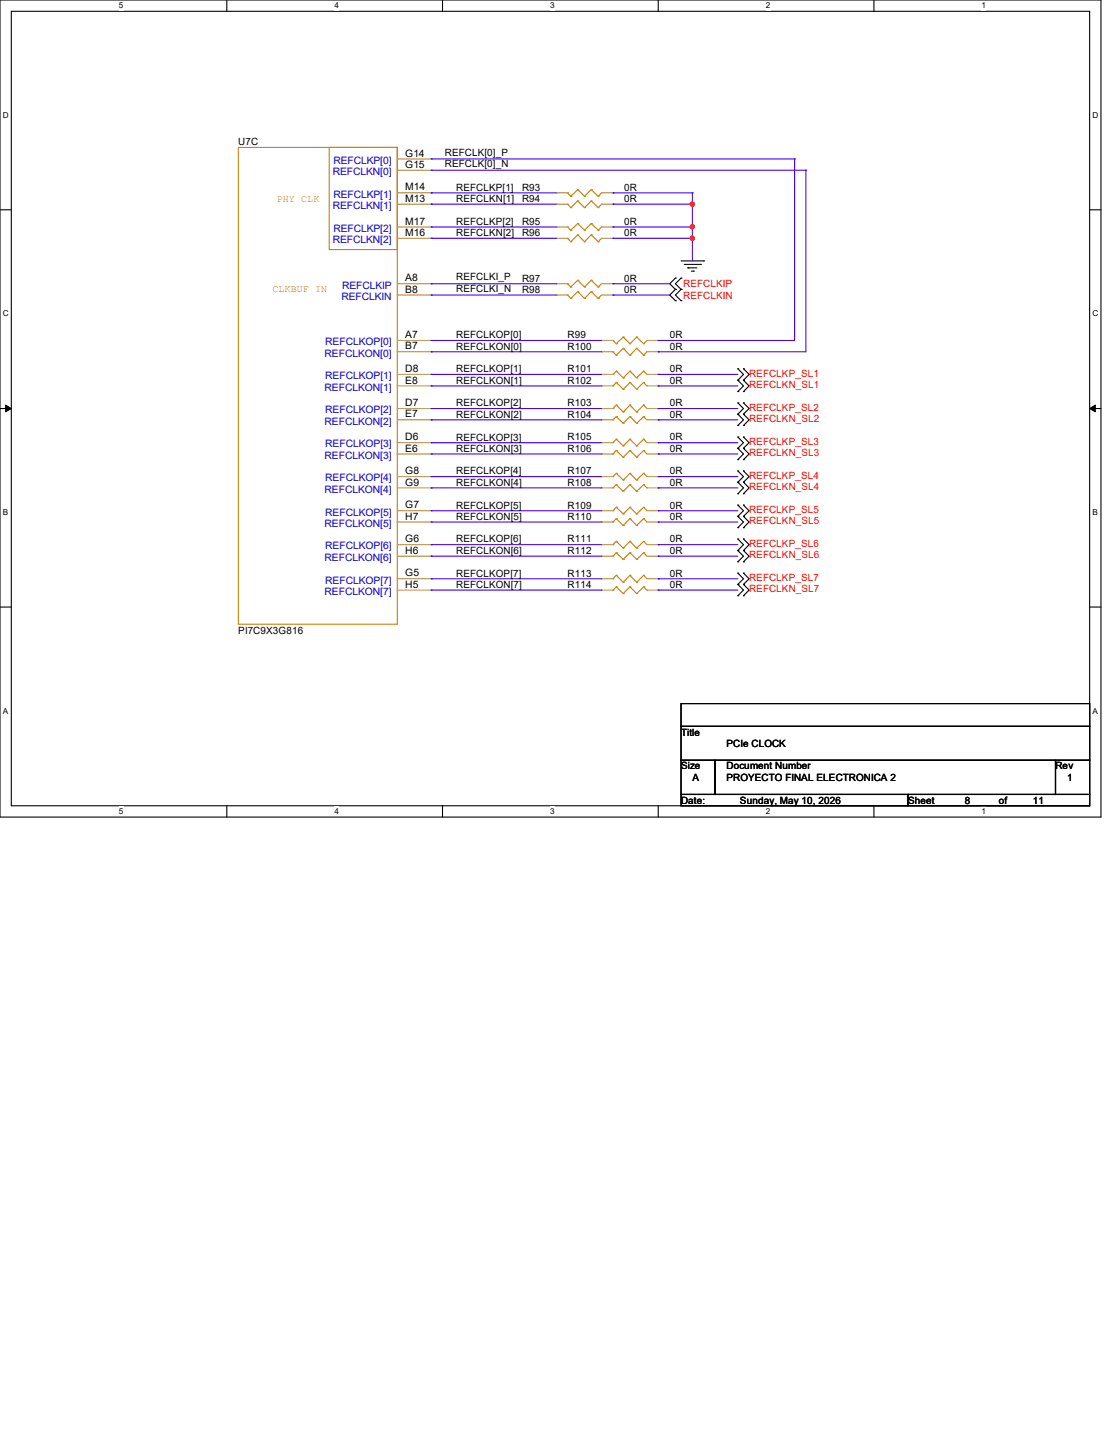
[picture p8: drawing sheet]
<svg xmlns="http://www.w3.org/2000/svg" width="216mm" height="279mm" viewBox="0 0 216 279" stroke-linecap="round" stroke-linejoin="round" font-family="sans-serif">
<path d="M0 0h214.3v159.1h-214.3zM2.2 2.2h209.9v154.7h-209.9z" fill="none" stroke="#000" stroke-width=".21"/>
<g fill="#fff">
<path d="M23.2 .2h.8v1.8h-.8z"/>
<path d="M23.2 157.1h.8v1.8h-.8z"/>
</g>
<path d="M44.2 0v2.2M44.2 156.9v2.2" fill="none" stroke="#000" stroke-width=".21"/>
<g fill="#fff">
<path d="M65.1 .2h.9v1.8h-.9z"/>
<path d="M65.1 157.1h.9v1.8h-.9z"/>
</g>
<path d="M86.1 0v2.2M86.1 156.9v2.2" fill="none" stroke="#000" stroke-width=".21"/>
<g fill="#fff">
<path d="M107.1 .2h.9v1.8h-.9z"/>
<path d="M107.1 157.1h.9v1.8h-.9z"/>
</g>
<path d="M128.1 0v2.2M128.1 156.9v2.2" fill="none" stroke="#000" stroke-width=".21"/>
<g fill="#fff">
<path d="M149.1 .2h.9v1.8h-.9z"/>
<path d="M149.1 157.1h.9v1.8h-.9z"/>
</g>
<path d="M170.1 0v2.2M170.1 156.9v2.2" fill="none" stroke="#000" stroke-width=".21"/>
<g fill="#fff">
<path d="M191.1 .2h.9v1.8h-.9z"/>
<path d="M191.1 157.1h.9v1.8h-.9z"/>
<path d="M.6 21.5h1.1v1.8h-1.1z"/>
<path d="M212.7 21.5h1.1v1.8h-1.1z"/>
<path d="M.6 60.2h1.1v1.7h-1.1z"/>
<path d="M212.7 60.2h1.1v1.7h-1.1z"/>
</g>
<path d="M0 40.9h2.2M212.1 40.9h2.2" fill="none" stroke="#000" stroke-width=".21"/>
<g fill="#fff">
<path d="M.6 98.8h1v1.8h-1z"/>
<path d="M212.7 98.8h1v1.8h-1z"/>
</g>
<path d="M0 79.5h2.2M212.1 79.5h2.2" fill="none" stroke="#000" stroke-width=".21"/>
<path d="M1.1 78.9l1.1 .6-1.1 .7zM212.1 79.5l1.1-.6v1.3z" fill="#000" stroke="#000" stroke-width=".19"/>
<g fill="#fff">
<path d="M.6 137.5h1v1.8h-1z"/>
<path d="M212.7 137.5h1v1.8h-1z"/>
</g>
<g fill="none" stroke="#000" stroke-width=".21">
<path d="M131.5 54.1h.1M131.5 56.3h.1M131.5 58.5h.1M131.5 54.1l-1.1 1.1 1.1 1.1M131.5 56.3l-1.1 1.1 1.1 1.1M132.6 56.3h.1M132.6 54.1h.1M132.6 58.5h.1M132.6 50.8h4.4M132.6 54.1l-1.1 1.1 1.1 1.1M132.6 56.3l-1.1 1.1 1.1 1.1M133.2 51.5h3.2"/>
<path d="M133.9 52.2h.1M133.9 52.2h1.8M134.6 52.8h.4M135 52.8h.1M136.4 51.5h.1M137 50.8h.1M143.6 74h.1M143.6 71.8h.1M143.6 78.4h.1M143.6 76.2h.1M143.6 71.8l1.1 1.1-1.1 1.1M143.6 78.4l1.1 1.1-1.1 1.1"/>
<path d="M143.6 74l1.1 1.1-1.1 1.1M144.7 74h.1M144.7 71.8h.1M144.7 78.4h.1M144.7 76.2h.1M144.7 71.8l1.1 1.1-1.1 1.1M144.7 78.4l1.1 1.1-1.1 1.1M144.7 74l1.1 1.1-1.1 1.1M143.6 80.6h.1M143.6 87.3h.1M143.6 85.1h.1M143.6 93.9h.1"/>
<path d="M143.6 91.7h.1M143.6 98.3h.1M143.6 82.8h.1M143.6 89.5h.1M143.6 96.1h.1M143.6 85.1l1.1 1.1-1.1 1.1M143.6 91.7l1.1 1.1-1.1 1.1M143.6 98.3l1.1 1.1-1.1 1.1M143.6 80.6l1.1 1.1-1.1 1.1M143.6 87.3l1.1 1.1-1.1 1.1M143.6 93.9l1.1 1.1-1.1 1.1M144.7 80.6h.1"/>
<path d="M144.7 87.3h.1M144.7 85.1h.1M144.7 93.9h.1M144.7 91.7h.1M144.7 98.3h.1M144.7 82.8h.1M144.7 89.5h.1M144.7 96.1h.1M144.7 85.1l1.1 1.1-1.1 1.1M144.7 91.7l1.1 1.1-1.1 1.1M144.7 98.3l1.1 1.1-1.1 1.1M144.7 80.6l1.1 1.1-1.1 1.1"/>
<path d="M144.7 87.3l1.1 1.1-1.1 1.1M144.7 93.9l1.1 1.1-1.1 1.1M0 118.2h2.2M143.6 100.5h.1M143.6 107.2h.1M143.6 104.9h.1M143.6 113.8h.1M143.6 111.6h.1M143.6 102.7h.1M143.6 109.4h.1M143.6 116h.1M143.6 104.9l1.1 1.1-1.1 1.2"/>
<path d="M143.6 111.6l1.1 1.1-1.1 1.1M143.6 100.5l1.1 1.1-1.1 1.1M143.6 107.2l1.1 1.1-1.1 1.1M143.6 113.8l1.1 1.1-1.1 1.1M144.7 100.5h.1M144.7 107.2h.1M144.7 104.9h.1M144.7 113.8h.1M144.7 111.6h.1M144.7 102.7h.1M144.7 109.4h.1M144.7 116h.1"/>
<path d="M144.7 104.9l1.1 1.1-1.1 1.2M144.7 111.6l1.1 1.1-1.1 1.1M144.7 100.5l1.1 1.1-1.1 1.1M144.7 107.2l1.1 1.1-1.1 1.1M144.7 113.8l1.1 1.1-1.1 1.1M212.1 118.2h2.2M132.6 137h79.5v4.4h-79.5zM132.6 141.4h79.5v6.6h-79.5zM132.6 148h6.6v6.7h-6.6zM132.6 154.7h44.2v2.2h-44.2zM139.2 148h66.3v6.7h-66.3zM176.8 154.7h35.3v2.2h-35.3z"/>
<path d="M205.5 148h6.6v6.7h-6.6z"/>
</g>
<g fill="none" stroke="#cc8006" stroke-width=".21">
<path d="M46.4 28.7h30.9v92.8h-30.9zM64.1 28.7h13.2v19.9h-13.2zM110.5 39.8h.1M110.5 37.5h.1M110.5 39.8l.6 .6M110.5 37.5l.6 .7M111.1 38.2h.1M112.5 39.1h.1M112.5 36.9h.1M112.5 39.1l1.3 1.3M112.5 39.1l-1.4 1.3M112.5 36.9l1.3 1.3"/>
<path d="M112.5 36.9l-1.4 1.3M113.8 38.2h.1M115.1 39.1h.1M115.1 36.9h.1M115.1 39.1l1.4 1.3M115.1 39.1l-1.3 1.3M115.1 36.9l1.4 1.3M115.1 36.9l-1.3 1.3M116.5 38.2h.1M117.1 39.8l-.6 .6M117.1 37.5l-.6 .7M110.5 55.2h.1"/>
<path d="M110.5 57.4h.1M110.5 44.2h.1M110.5 46.4h.1M110.5 55.2l.6 .7M110.5 57.4l.6 .7M110.5 44.2l.6 .6M110.5 46.4l.6 .7M111.1 40.4h.1M111.1 55.9h.1M111.1 58.1h.1M111.1 44.8h.1M111.1 47.1h.1"/>
<path d="M112.5 54.6h.1M112.5 56.8h.1M112.5 43.5h.1M112.5 45.7h.1M112.5 54.6l1.3 1.3M112.5 54.6l-1.4 1.3M112.5 56.8l1.3 1.3M112.5 56.8l-1.4 1.3M112.5 43.5l1.3 1.3M112.5 43.5l-1.4 1.3M112.5 45.7l1.3 1.4M112.5 45.7l-1.4 1.4"/>
<path d="M113.8 40.4h.1M113.8 55.9h.1M113.8 58.1h.1M113.8 44.8h.1M113.8 47.1h.1M115.1 54.6h.1M115.1 56.8h.1M115.1 43.5h.1M115.1 45.7h.1M115.1 54.6l1.4 1.3M115.1 54.6l-1.3 1.3M115.1 56.8l1.4 1.3"/>
<path d="M115.1 56.8l-1.3 1.3M115.1 43.5l1.4 1.3M115.1 43.5l-1.3 1.3M115.1 45.7l1.4 1.4M115.1 45.7l-1.3 1.4M116.5 40.4h.1M116.5 55.9h.1M116.5 58.1h.1M116.5 44.8h.1M116.5 47.1h.1M117.1 55.2l-.6 .7M117.1 57.4l-.6 .7"/>
<path d="M117.1 44.2l-.6 .6M117.1 46.4l-.6 .7M119.3 72.9h.1M119.3 75.1h.1M119.3 66.3h.1M119.3 68.5h.1M119.3 79.5h.1M119.3 66.3l.7 .6M119.3 68.5l.7 .7M120 72.3h.1M120 74.5h.1M120 66.9h.1"/>
<path d="M120 69.2h.1M120 78.9h.1M120 72.3l1.3 1.3M120 72.3l-.7 .6M120 74.5l1.3 1.3M120 74.5l-.7 .6M120 78.9l1.3 1.3M120 78.9l-.7 .6M121.3 73.6h.1M121.3 75.8h.1M121.3 65.6h.1M121.3 67.8h.1"/>
<path d="M121.3 65.6l1.3 1.3M121.3 65.6l-1.3 1.3M121.3 67.8l1.3 1.4M121.3 67.8l-1.3 1.4M122.6 72.3h.1M122.6 74.5h.1M122.6 66.9h.1M122.6 69.2h.1M122.6 78.9h.1M122.6 72.3l1.4 1.3M122.6 72.3l-1.3 1.3M122.6 74.5l1.4 1.3"/>
<path d="M122.6 74.5l-1.3 1.3M122.6 78.9l1.4 1.3M122.6 78.9l-1.3 1.3M124 73.6h.1M124 75.8h.1M124 65.6h.1M124 67.8h.1M124 65.6l1.3 1.3M124 65.6l-1.4 1.3M124 67.8l1.3 1.4M124 67.8l-1.4 1.4M125.3 72.3h.1"/>
<path d="M125.3 74.5h.1M125.3 66.9h.1M125.3 69.2h.1M125.3 78.9h.1M125.3 72.3l.6 .6M125.3 72.3l-1.3 1.3M125.3 74.5l.6 .6M125.3 74.5l-1.3 1.3M125.3 78.9l.6 .6M125.3 78.9l-1.3 1.3M125.9 66.3l-.6 .6M125.9 68.5l-.6 .7"/>
<path d="M119.3 99.4h.1M119.3 81.7h.1M119.3 92.8h.1M119.3 86.2h.1M119.3 95h.1M119.3 88.4h.1M120 98.8h.1M120 81.1h.1M120 92.2h.1M120 85.5h.1M120 94.4h.1M120 87.7h.1"/>
<path d="M120 98.8l1.3 1.3M120 98.8l-.7 .6M120 81.1l1.3 1.3M120 81.1l-.7 .6M120 92.2l1.3 1.3M120 92.2l-.7 .6M120 85.5l1.3 1.3M120 85.5l-.7 .7M120 94.4l1.3 1.3M120 94.4l-.7 .6M120 87.7l1.3 1.3M120 87.7l-.7 .7"/>
<path d="M121.3 82.4h.1M121.3 93.5h.1M121.3 86.8h.1M121.3 95.7h.1M121.3 80.2h.1M121.3 89h.1M122.6 98.8h.1M122.6 81.1h.1M122.6 92.2h.1M122.6 85.5h.1M122.6 94.4h.1M122.6 87.7h.1"/>
<path d="M122.6 98.8l1.4 1.3M122.6 98.8l-1.3 1.3M122.6 81.1l1.4 1.3M122.6 81.1l-1.3 1.3M122.6 92.2l1.4 1.3M122.6 92.2l-1.3 1.3M122.6 85.5l1.4 1.3M122.6 85.5l-1.3 1.3M122.6 94.4l1.4 1.3M122.6 94.4l-1.3 1.3M122.6 87.7l1.4 1.3M122.6 87.7l-1.3 1.3"/>
<path d="M124 82.4h.1M124 93.5h.1M124 86.8h.1M124 95.7h.1M124 80.2h.1M124 89h.1M125.3 98.8h.1M125.3 81.1h.1M125.3 92.2h.1M125.3 85.5h.1M125.3 94.4h.1M125.3 87.7h.1"/>
<path d="M125.3 98.8l.6 .6M125.3 98.8l-1.3 1.3M125.3 81.1l.6 .6M125.3 81.1l-1.3 1.3M125.3 92.2l.6 .6M125.3 92.2l-1.3 1.3M125.3 85.5l.6 .7M125.3 85.5l-1.3 1.3M125.3 94.4l.6 .6M125.3 94.4l-1.3 1.3M125.3 87.7l.6 .7M125.3 87.7l-1.3 1.3"/>
<path d="M119.3 108.3h.1M119.3 101.6h.1M119.3 112.7h.1M119.3 106h.1M119.3 114.9h.1M120 107.6h.1M120 101h.1M120 112h.1M120 105.4h.1M120 114.3h.1M120 107.6l1.3 1.3M120 107.6l-.7 .7"/>
<path d="M120 101l1.3 1.3M120 101l-.7 .6M120 112l1.3 1.4M120 112l-.7 .7M120 105.4l1.3 1.3M120 105.4l-.7 .6M120 114.3l1.3 1.3M120 114.3l-.7 .6M121.3 100.1h.1M121.3 108.9h.1M121.3 102.3h.1M121.3 113.4h.1"/>
<path d="M121.3 106.7h.1M121.3 115.6h.1M122.6 107.6h.1M122.6 101h.1M122.6 112h.1M122.6 105.4h.1M122.6 114.3h.1M122.6 107.6l1.4 1.3M122.6 107.6l-1.3 1.3M122.6 101l1.4 1.3M122.6 101l-1.3 1.3M122.6 112l1.4 1.4"/>
<path d="M122.6 112l-1.3 1.4M122.6 105.4l1.4 1.3M122.6 105.4l-1.3 1.3M122.6 114.3l1.4 1.3M122.6 114.3l-1.3 1.3M124 100.1h.1M124 108.9h.1M124 102.3h.1M124 113.4h.1M124 106.7h.1M124 115.6h.1M125.3 107.6h.1"/>
<path d="M125.3 101h.1M125.3 112h.1M125.3 105.4h.1M125.3 114.3h.1M125.3 107.6l.6 .7M125.3 107.6l-1.3 1.3M125.3 101l.6 .6M125.3 101l-1.3 1.3M125.3 112l.6 .7M125.3 112l-1.3 1.4M125.3 105.4l.6 .6M125.3 105.4l-1.3 1.3"/>
<path d="M125.3 114.3l.6 .6M125.3 114.3l-1.3 1.3"/>
</g>
<g fill="none" stroke="#a84" stroke-width=".21">
<path d="M77.3 39.8h6.6M77.3 30.9h6.6M77.3 37.5h6.6M77.3 33.1h6.6M83.9 30.9h.1M83.9 37.5h.1M83.9 33.1h.1M83.9 39.8h.1M108.3 39.8h.1M108.3 37.5h.1M108.3 39.8h2.2M108.3 37.5h2.2"/>
<path d="M117.1 39.8h2.2M117.1 37.5h2.2M119.3 39.8h.1M119.3 37.5h.1M77.3 55.2h6.6M77.3 57.4h6.6M77.3 44.2h6.6M77.3 46.4h6.6M83.9 44.2h.1M83.9 55.2h.1M83.9 46.4h.1M83.9 57.4h.1"/>
<path d="M108.3 55.2h.1M108.3 57.4h.1M108.3 44.2h.1M108.3 46.4h.1M108.3 55.2h2.2M108.3 57.4h2.2M108.3 44.2h2.2M108.3 46.4h2.2M117.1 55.2h2.2M117.1 57.4h2.2M117.1 44.2h2.2M117.1 46.4h2.2"/>
<path d="M119.3 55.2h.1M119.3 57.4h.1M119.3 44.2h.1M119.3 46.4h.1M77.3 72.9h6.6M77.3 68.5h6.6M77.3 75.1h6.6M77.3 66.3h6.6M77.3 79.5h6.6M83.9 68.5h.1M83.9 75.1h.1M83.9 66.3h.1"/>
<path d="M83.9 72.9h.1M83.9 79.5h.1M117.1 72.9h.1M117.1 75.1h.1M117.1 66.3h.1M117.1 68.5h.1M117.1 79.5h.1M117.1 72.9h2.2M117.1 68.5h2.2M117.1 75.1h2.2M117.1 66.3h2.2M117.1 79.5h2.2"/>
<path d="M125.9 72.9h2.2M125.9 68.5h2.2M125.9 75.1h2.2M125.9 66.3h2.2M125.9 79.5h2.2M128.1 72.9h.1M128.1 75.1h.1M128.1 66.3h.1M128.1 68.5h.1M128.1 79.5h.1M77.3 99.4h6.6M77.3 81.7h6.6"/>
<path d="M77.3 92.8h6.6M77.3 88.4h6.6M77.3 95h6.6M77.3 86.2h6.6M83.9 81.7h.1M83.9 88.4h.1M83.9 95h.1M83.9 86.2h.1M83.9 92.8h.1M83.9 99.4h.1M117.1 99.4h.1M117.1 81.7h.1"/>
<path d="M117.1 92.8h.1M117.1 86.2h.1M117.1 95h.1M117.1 88.4h.1M117.1 99.4h2.2M117.1 81.7h2.2M117.1 92.8h2.2M117.1 88.4h2.2M117.1 95h2.2M117.1 86.2h2.2M125.9 99.4h2.2M125.9 81.7h2.2"/>
<path d="M125.9 92.8h2.2M125.9 88.4h2.2M125.9 95h2.2M125.9 86.2h2.2M128.1 99.4h.1M128.1 81.7h.1M128.1 92.8h.1M128.1 86.2h.1M128.1 95h.1M128.1 88.4h.1M77.3 108.3h6.6M77.3 101.6h6.6"/>
<path d="M77.3 114.9h6.6M77.3 106h6.6M77.3 112.7h6.6M83.9 101.6h.1M83.9 108.3h.1M83.9 114.9h.1M83.9 106h.1M83.9 112.7h.1M117.1 108.3h.1M117.1 101.6h.1M117.1 112.7h.1M117.1 106h.1"/>
<path d="M117.1 114.9h.1M117.1 108.3h2.2M117.1 101.6h2.2M117.1 114.9h2.2M117.1 106h2.2M117.1 112.7h2.2M125.9 108.3h2.2M125.9 101.6h2.2M125.9 114.9h2.2M125.9 106h2.2M125.9 112.7h2.2M128.1 108.3h.1"/>
<path d="M128.1 101.6h.1M128.1 112.7h.1M128.1 106h.1M128.1 114.9h.1"/>
</g>
<g fill="none" stroke="#4200ff" stroke-width=".21">
<path d="M83.9 30.9h.1M83.9 33.1h.1M83.9 37.5h.1M83.9 39.8h.1M83.9 30.9h70.8M83.9 33.1h73M83.9 37.5h24.4M83.9 39.8h24.4M119.3 37.5h.1M119.3 39.8h.1M119.3 37.5h15.5M119.3 39.8h15.5"/>
<path d="M134.8 37.5h.1M134.8 39.8h.1M134.8 37.5v13.3M154.7 30.9h.1M154.7 30.9v35.4h-26.6M156.9 33.1h.1M156.9 33.1v35.4h-28.8M83.9 44.2h.1M83.9 46.4h.1M83.9 55.2h.1M83.9 57.4h.1M83.9 44.2h24.4"/>
<path d="M83.9 46.4h24.4M83.9 55.2h24.4M83.9 57.4h24.4M119.3 44.2h.1M119.3 46.4h.1M119.3 55.2h.1M119.3 57.4h.1M119.3 44.2h15.5M119.3 46.4h15.5M119.3 55.2h11.1M119.3 57.4h11.1M134.8 44.2h.1"/>
<path d="M134.8 46.4h.1M83.9 66.3h.1M83.9 68.5h.1M83.9 72.9h.1M83.9 75.1h.1M83.9 79.5h.1M83.9 66.3h33.2M83.9 68.5h33.2M83.9 72.9h33.2M83.9 75.1h33.2M83.9 79.5h33.2M128.1 66.3h.1"/>
<path d="M128.1 68.5h.1M128.1 72.9h.1M128.1 75.1h.1M128.1 79.5h.1M128.1 72.9h15.5M128.1 75.1h15.5M128.1 79.5h15.5M83.9 81.7h.1M83.9 86.2h.1M83.9 88.4h.1M83.9 92.8h.1M83.9 95h.1"/>
<path d="M83.9 99.4h.1M83.9 81.7h33.2M83.9 86.2h33.2M83.9 88.4h33.2M83.9 92.8h33.2M83.9 95h33.2M83.9 99.4h33.2M128.1 81.7h.1M128.1 86.2h.1M128.1 88.4h.1M128.1 92.8h.1M128.1 95h.1"/>
<path d="M128.1 99.4h.1M128.1 81.7h15.5M128.1 86.2h15.5M128.1 88.4h15.5M128.1 92.8h15.5M128.1 95h15.5M128.1 99.4h15.5M83.9 101.6h.1M83.9 106h.1M83.9 108.3h.1M83.9 112.7h.1M83.9 114.9h.1"/>
<path d="M83.9 101.6h33.2M83.9 106h33.2M83.9 108.3h33.2M83.9 112.7h33.2M83.9 114.9h33.2M128.1 101.6h.1M128.1 106h.1M128.1 108.3h.1M128.1 112.7h.1M128.1 114.9h.1M128.1 101.6h15.5M128.1 106h15.5"/>
<path d="M128.1 108.3h15.5M128.1 112.7h15.5M128.1 114.9h15.5"/>
</g>
<g fill="#f00" stroke="#f00" stroke-width=".21">
<circle cx="134.8" cy="44.2" r=".41"/>
<circle cx="134.8" cy="39.8" r=".41"/>
<circle cx="134.8" cy="46.4" r=".41"/>
</g>
<g font-size="2" fill="#00c">
<text x="64.8" y="34.1">REFCLKN[0]</text>
<text x="64.9" y="31.9">REFCLKP[0]</text>
<text x="64.8" y="40.7">REFCLKN[1]</text>
<text x="64.9" y="38.5">REFCLKP[1]</text>
<text x="64.8" y="47.3">REFCLKN[2]</text>
<text x="64.9" y="45.1">REFCLKP[2]</text>
<text x="66.5" y="58.4">REFCLKIN</text>
<text x="66.6" y="56.2">REFCLKIP</text>
<text x="63.2" y="69.4">REFCLKON[0]</text>
<text x="63.3" y="67.2">REFCLKOP[0]</text>
<text x="63.2" y="76.1">REFCLKON[1]</text>
<text x="63.3" y="73.8">REFCLKOP[1]</text>
<text x="63.2" y="82.7">REFCLKON[2]</text>
<text x="63.3" y="80.5">REFCLKOP[2]</text>
<text x="63.2" y="89.3">REFCLKON[3]</text>
<text x="63.3" y="87.1">REFCLKOP[3]</text>
<text x="63.2" y="95.9">REFCLKON[4]</text>
<text x="63.3" y="93.7">REFCLKOP[4]</text>
<text x="63.3" y="100.4">REFCLKOP[5]</text>
<text x="63.2" y="102.6">REFCLKON[5]</text>
<text x="63.3" y="107">REFCLKOP[6]</text>
<text x="63.2" y="109.2">REFCLKON[6]</text>
<text x="63.3" y="113.6">REFCLKOP[7]</text>
<text x="63.2" y="115.8">REFCLKON[7]</text>
</g>
<g font-size="2">
<text x="78.9" y="30.5">G14</text>
<text x="78.9" y="32.7">G15</text>
<text x="78.9" y="37.1">M14</text>
<text x="78.9" y="39.3">M13</text>
<text x="78.9" y="43.7">M17</text>
<text x="78.9" y="45.9">M16</text>
<text x="78.9" y="54.8">A8</text>
<text x="78.9" y="57">B8</text>
<text x="78.9" y="65.8">A7</text>
<text x="78.9" y="68">B7</text>
<text x="78.9" y="74.7">E8</text>
<text x="78.9" y="72.4">D8</text>
<text x="78.9" y="81.3">E7</text>
<text x="78.9" y="79.1">D7</text>
<text x="78.9" y="87.9">E6</text>
<text x="78.9" y="85.7">D6</text>
<text x="78.9" y="94.5">G9</text>
<text x="78.9" y="92.3">G8</text>
<text x="78.9" y="101.2">H7</text>
<text x="78.9" y="99">G7</text>
<text x="78.9" y="107.8">H6</text>
<text x="78.9" y="105.6">G6</text>
<text x="78.9" y="112.2">G5</text>
<text x="78.9" y="114.4">H5</text>
</g>
<g font-size="1.9">
<text x="46.4" y="28.3">U7C</text>
<text x="86.6" y="30.3">REFCLK[0]_P</text>
<text x="86.6" y="32.5">REFCLK[0]_N</text>
<text x="88.8" y="37.1">REFCLKP[1]</text>
<text x="88.8" y="39.3">REFCLKN[1]</text>
<text x="101.6" y="39.3">R94</text>
<text x="101.6" y="37.1">R93</text>
<text x="121.5" y="39.3">0R</text>
<text x="121.5" y="37.1">0R</text>
<text x="88.8" y="43.8">REFCLKP[2]</text>
<text x="88.8" y="46">REFCLKN[2]</text>
<text x="101.6" y="43.8">R95</text>
<text x="101.6" y="46">R96</text>
<text x="121.5" y="43.8">0R</text>
<text x="121.5" y="46">0R</text>
<text x="88.8" y="54.6">REFCLKI_P</text>
<text x="88.8" y="56.8">REFCLKI_N</text>
<text x="101.6" y="54.8">R97</text>
<text x="101.6" y="57">R98</text>
<text x="121.5" y="54.8">0R</text>
<text x="121.5" y="57">0R</text>
<text x="88.8" y="65.9">REFCLKOP[0]</text>
<text x="110.5" y="65.9">R99</text>
<text x="130.4" y="65.9">0R</text>
<text x="88.8" y="68.1">REFCLKON[0]</text>
<text x="110.5" y="68.1">R100</text>
<text x="130.4" y="68.1">0R</text>
<text x="88.8" y="72.5">REFCLKOP[1]</text>
<text x="88.8" y="74.7">REFCLKON[1]</text>
<text x="110.5" y="72.5">R101</text>
<text x="110.5" y="74.7">R102</text>
<text x="130.4" y="72.5">0R</text>
<text x="130.4" y="74.7">0R</text>
<text x="88.8" y="79.1">REFCLKOP[2]</text>
<text x="88.8" y="81.3">REFCLKON[2]</text>
<text x="110.5" y="81.3">R104</text>
<text x="110.5" y="79.1">R103</text>
<text x="130.4" y="81.3">0R</text>
<text x="130.4" y="79.1">0R</text>
<text x="88.8" y="85.8">REFCLKOP[3]</text>
<text x="88.8" y="88">REFCLKON[3]</text>
<text x="110.5" y="85.7">R105</text>
<text x="110.5" y="88">R106</text>
<text x="130.4" y="85.7">0R</text>
<text x="130.4" y="88">0R</text>
<text x="88.8" y="92.4">REFCLKOP[4]</text>
<text x="88.8" y="94.6">REFCLKON[4]</text>
<text x="110.5" y="92.4">R107</text>
<text x="110.5" y="94.6">R108</text>
<text x="130.4" y="92.4">0R</text>
<text x="130.4" y="94.6">0R</text>
<text x="88.8" y="99">REFCLKOP[5]</text>
<text x="88.8" y="101.2">REFCLKON[5]</text>
<text x="110.5" y="99">R109</text>
<text x="110.5" y="101.2">R110</text>
<text x="130.4" y="99">0R</text>
<text x="130.4" y="101.2">0R</text>
<text x="88.8" y="105.6">REFCLKOP[6]</text>
<text x="88.8" y="107.9">REFCLKON[6]</text>
<text x="110.5" y="107.8">R112</text>
<text x="110.5" y="105.6">R111</text>
<text x="130.4" y="107.8">0R</text>
<text x="130.4" y="105.6">0R</text>
<text x="88.8" y="112.3">REFCLKOP[7]</text>
<text x="110.5" y="112.3">R113</text>
<text x="130.4" y="112.3">0R</text>
<text x="88.8" y="114.5">REFCLKON[7]</text>
<text x="110.5" y="114.5">R114</text>
<text x="130.4" y="114.5">0R</text>
<text x="46.4" y="123.5">PI7C9X3G816</text>
<text x="132.6" y="143.2">Title</text>
<text x="132.6" y="149.8">Size</text>
<text x="141.4" y="149.8">Document Number</text>
<text x="141.4" y="145.4">PCIe CLOCK</text>
<text x="205.5" y="149.8">Rev</text>
<text x="134.8" y="152">A</text>
<text x="141.4" y="152">PROYECTO FINAL ELECTRONICA 2</text>
<text x="207.7" y="152">1</text>
<text x="132.6" y="156.5">Date:</text>
<text x="144.1" y="156.5">Sunday, May 10, 2026</text>
<text x="176.8" y="156.5">Sheet</text>
<text x="187.8" y="156.5">8</text>
<text x="194.4" y="156.5">of</text>
<text x="201.1" y="156.5">11</text>
</g>
<g font-size="1.9" fill="#cc8006">
<text x="53.9" y="39.3">PHY CLK</text>
<text x="53" y="56.8">CLKBUF IN</text>
</g>
<g font-size="1.9" fill="#f00">
<text x="133" y="55.9">REFCLKIP</text>
<text x="133" y="58.1">REFCLKIN</text>
<text x="145.8" y="73.4">REFCLKP_SL1</text>
<text x="145.8" y="75.6">REFCLKN_SL1</text>
<text x="145.8" y="80">REFCLKP_SL2</text>
<text x="145.8" y="82.2">REFCLKN_SL2</text>
<text x="145.8" y="86.6">REFCLKP_SL3</text>
<text x="145.8" y="88.8">REFCLKN_SL3</text>
<text x="145.8" y="93.3">REFCLKP_SL4</text>
<text x="145.8" y="95.5">REFCLKN_SL4</text>
<text x="145.8" y="99.9">REFCLKP_SL5</text>
<text x="145.8" y="106.5">REFCLKP_SL6</text>
<text x="145.8" y="102.1">REFCLKN_SL5</text>
<text x="145.8" y="113.2">REFCLKP_SL7</text>
<text x="145.8" y="108.7">REFCLKN_SL6</text>
<text x="145.8" y="115.4">REFCLKN_SL7</text>
</g>
<g font-size="1.6">
<text x="23.2" y="1.7">5</text>
<text x="65.1" y="1.7">4</text>
<text x="107.1" y="1.7">3</text>
<text x="149.1" y="1.7">2</text>
<text x="191.1" y="1.7">1</text>
<text x=".6" y="22.9">D</text>
<text x="212.7" y="22.9">D</text>
<text x=".6" y="61.6">C</text>
<text x="212.7" y="61.6">C</text>
<text x=".6" y="100.3">B</text>
<text x="212.7" y="100.3">B</text>
<text x=".6" y="138.9">A</text>
<text x="212.7" y="138.9">A</text>
<text x="23.2" y="158.5">5</text>
<text x="65.1" y="158.5">4</text>
<text x="107.1" y="158.5">3</text>
<text x="149.1" y="158.5">2</text>
<text x="191.1" y="158.5">1</text>
</g>
</svg>
